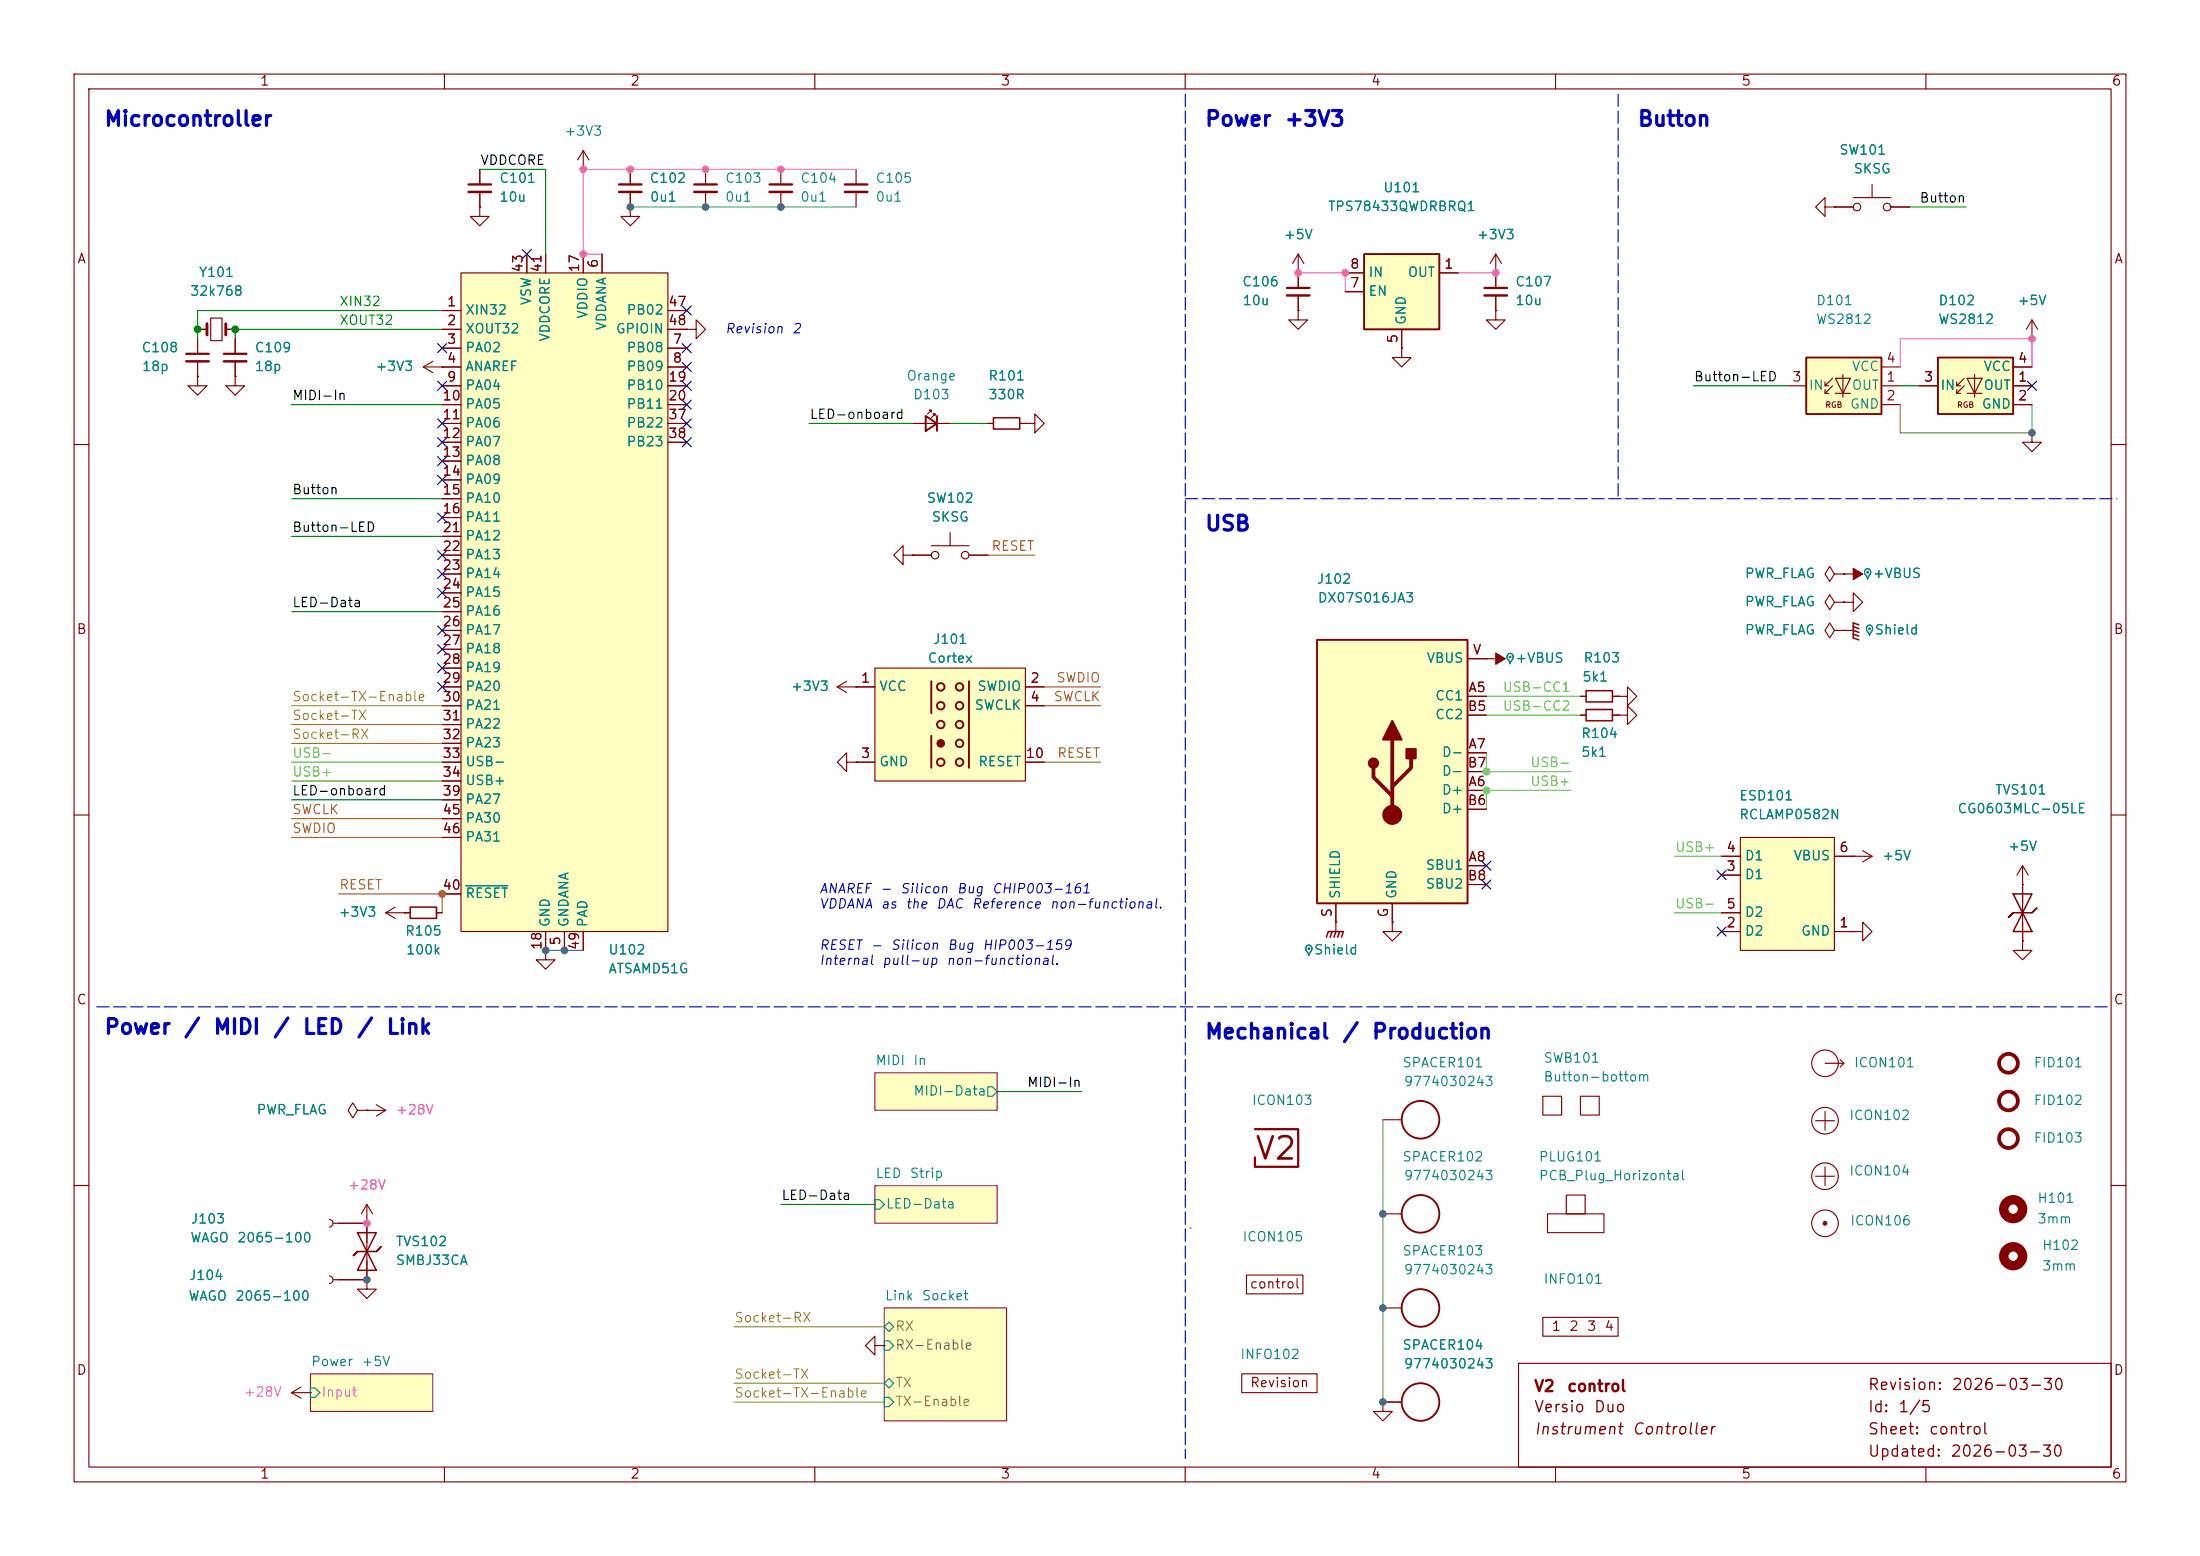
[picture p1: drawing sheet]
<svg xmlns="http://www.w3.org/2000/svg" width="297mm" height="210mm" viewBox="0 0 297 210" stroke-linecap="round" stroke-linejoin="round" font-family="sans-serif">
<g fill="none" stroke="#840000" stroke-width=".15">
<path d="M10 10h277v190h-277zM12 12h273v186h-273zM60 10v2M110 10v2M160 10v2M210 10v2M260 10v2M95.2 22.9v2M95.2 25.9v2M105.4 22.9v2M105.4 25.9v2M115.6 22.9v2"/>
<path d="M115.6 25.9v2M123.2 57.2h5.1M125.7 55.6v-.2h-.2h.2l-.5 .5M126.2 56.1v-.2h-.2h.2l-.5 .5M133.3 57.2h.8M137.7 57.2h.7M138.4 57.2h1.3v-1.3l1.3 1.3-1.3 1.2v-1.2M138.4 57.2h.1M10 60h2M285 60h2M200.7 88.9h.1M200.7 88.9h2.5"/>
<path d="M10 110h2M285 110h2M52.1 123.2l1.2 .8M52.1 123.2h3.3M53.3 122.4l-1.2 .8M54.6 123.2h.1M58.9 123.2h.8M49.5 149.9h.1M49.5 149.9h2.6M50.8 149.1l1.3 .8M52.1 149.9l-1.3 .7M10 160h2"/>
<path d="M285 160h2M60 198v2M110 198v2M160 198v2M205 184h80v14h-80zM210 198v2M260 198v2"/>
</g>
<g fill="#ffffc2" stroke="#ffffc2" stroke-width=".14">
<path d="M41.9 185.4h16.5v5.1h-16.5z"/>
<path d="M118.1 144.8h16.5v5.1h-16.5z"/>
<path d="M119.4 176.5h16.5v15.3h-16.5z"/>
<path d="M118.1 160h16.5v5.1h-16.5z"/>
</g>
<path d="M118.1 144.8h16.5v5.1h-16.5zM118.1 160h16.5v5.1h-16.5zM119.4 176.5h16.5v15.3h-16.5zM41.9 185.4h16.5v5.1h-16.5z" fill="none" stroke="#840084" stroke-width=".15"/>
<path d="M133.3 146.7h.7l.6 .6-.6 .7h-.7zM118.1 161.9h.6l.7 .7-.7 .6h-.6zM119.4 179.1l.6-.7 .6 .7-.6 .6zM41.9 187.3h.6l.7 .7-.7 .6h-.6zM119.4 186.7l.6-.6 .6 .6-.6 .6zM119.4 181h.6l.6 .6-.6 .6h-.6zM119.4 188.6h.6l.6 .6-.6 .7h-.6z" fill="none" stroke="#008484" stroke-width=".15"/>
<path d="M93.7 24.9h3.1M103.9 24.9h3M114 24.9h3.1" fill="none" stroke="#840000" stroke-width=".3"/>
<path d="M93.7 25.9h3.1M103.9 25.9h3M114 25.9h3.1" fill="none" stroke="#840000" stroke-width=".33"/>
<path d="M203.6 88.3a.49 .49 0 0 1 .7 .2 .49 .49 0 0 1-.2 .6l-.2 .5-.2-.4a.64 .64 0 0 1-.1-.9z" fill="none" stroke="#840000" stroke-width=".14"/>
<circle cx="203.9" cy="88.7" r=".09" fill="#840000" stroke="#840000" stroke-width=".14"/>
<path d="M201.9 88.1l1.3 .8-1.3 .8z" fill="#840000" stroke="#840000" stroke-width=".15"/>
<path d="M203.6 88.3a.49 .49 0 0 1 .7 .2 .49 .49 0 0 1-.2 .6l-.2 .5-.2-.4a.64 .64 0 0 1-.1-.9z" fill="none" stroke="#008484" stroke-width=".14"/>
<circle cx="203.9" cy="88.7" r=".09" fill="#008484" stroke="#008484" stroke-width=".14"/>
<path d="M125 56.1l1.5 1.1-1.5 1zM126.5 56.1v2.1" fill="none" stroke="#840000" stroke-width=".25"/>
<path d="M134.1 56.4h3.6v1.5h-3.6zM55.4 122.4h3.5v1.6h-3.5z" fill="none" stroke="#840000" stroke-width=".2"/>
<path d="M234.9 113h12.7v15.3h-12.7z" fill="#ffffc2"/>
<g fill="none" stroke="#840000" stroke-width=".15">
<path d="M247.6 77.5l-.6-1-.6 1 .6 1 .6-1h1.3M248.9 77.5h.1M248.9 77.5h2.6M213.4 94h.7M213.4 96.5h.7M217.7 94h.7M217.7 96.5h.7M218.4 96.5h1.3v-1.2l1.3 1.2-1.3 1.3v-1.3M218.4 96.5h.1M218.4 94h1.3v-1.3l1.3 1.3-1.3 1.3v-1.3M218.4 94h.1M247.6 81.3l-.6-1-.6 1 .6 1 .6-1h1.3"/>
<path d="M247.6 85.1l-.6-1-.6 1 .6 1 .6-1h1.3M248.9 81.3h.1M248.9 85.1h.1M248.9 81.3h1.3v-1.3l1.3 1.3-1.3 1.3v-1.3M248.9 85.1h1.3M232.4 118.1h2.5M232.4 115.6h2.5M234.9 113h12.7v15.3h-12.7zM247.6 115.6h5.1M250.2 115.6h.1M251.5 114.8l1.2 .8M252.7 115.6l-1.2 .7"/>
<path d="M273 119.4h.1M273 116.8l-.7 1.3M273 116.8l.8 1.3M273 116.8v10.2M232.4 125.7h2.5M232.4 123.2h2.5M247.6 125.7h2.6M250.2 125.7h1.3v-1.2l1.2 1.2-1.2 1.3v-1.3M250.2 125.7h.1M48.3 149.9l-.7-1.1-.6 1.1 .6 1 .7-1h1.2M49.5 149.9h.1"/>
</g>
<path d="M251.8 76.9a.49 .49 0 0 1 .7 .1 .49 .49 0 0 1-.2 .7l-.2 .5-.1-.4a.64 .64 0 0 1-.2-.9zM252.1 84.5a.49 .49 0 0 1 .7 .1 .49 .49 0 0 1-.2 .7l-.2 .5-.2-.4a.64 .64 0 0 1-.1-.9z" fill="none" stroke="#840000" stroke-width=".14"/>
<g fill="#840000" stroke="#840000" stroke-width=".14">
<circle cx="252.1" cy="77.2" r=".09"/>
<circle cx="252.4" cy="84.9" r=".09"/>
</g>
<path d="M250.2 76.7l1.3 .8-1.3 .7z" fill="#840000" stroke="#840000" stroke-width=".15"/>
<path d="M251.8 76.9a.49 .49 0 0 1 .7 .1 .49 .49 0 0 1-.2 .7l-.2 .5-.1-.4a.64 .64 0 0 1-.2-.9zM252.1 84.5a.49 .49 0 0 1 .7 .1 .49 .49 0 0 1-.2 .7l-.2 .5-.2-.4a.64 .64 0 0 1-.1-.9z" fill="none" stroke="#008484" stroke-width=".14"/>
<g fill="#008484" stroke="#008484" stroke-width=".14">
<circle cx="252.1" cy="77.2" r=".09"/>
<circle cx="252.4" cy="84.9" r=".09"/>
</g>
<path d="M214.1 93.2h3.6v1.5h-3.6zM214.1 95.8h3.6v1.5h-3.6zM250.2 85.6l.8 .3M250.2 85.1l.8 .2M250.2 84.6l.8 .2M251 84.3l-.8-.2v2l.8 .3M271.8 123.2l-.7 .6 .7-.6h2.5l.7-.6-.7 .6M271.8 120.7h2.5l-1.3 2.5zM273 123.2l1.3 2.5h-2.5z" fill="none" stroke="#840000" stroke-width=".2"/>
<path d="M62.2 36.8h28v88.9h-28z" fill="#ffffc2"/>
<g fill="none" stroke="#840000" stroke-width=".15">
<path d="M62.2 36.8h28v88.9h-28zM71.1 34.3v2.5M73.7 34.3v2.5M78.7 34.3v2.5M81.3 34.3v2.5M26.7 50.8v1.3h1.2l-1.2 1.2-1.3-1.2h1.3M26.7 50.8h.1M26.7 44.5h1.2M28.4 42.9h1.6v3.1h-1.6zM30.5 44.5h1.2M59.7 41.9h2.5M59.7 44.5h2.5"/>
<path d="M59.7 47h2.5M59.7 49.5h2.5M59.7 52.1h2.5M59.7 54.6h2.5M59.7 57.2h2.5M59.7 59.7h2.5M90.2 41.9h2.5M90.2 44.5h2.5M90.2 47h2.5M90.2 49.5h2.5M90.2 52.1h2.5M90.2 54.6h2.5"/>
<path d="M90.2 57.2h2.5M90.2 59.7h2.5M59.7 62.2h2.5M59.7 64.8h2.5M59.7 67.3h2.5M59.7 69.9h2.5M59.7 72.4h2.5M59.7 74.9h2.5M59.7 77.5h2.5M121.9 74.9v-1.2l-1.3 1.2 1.3 1.3v-1.3h1.3M123.2 74.9h.1M123.2 74.9h2.5"/>
<path d="M125.7 73.7h5.1M128.3 71.9v1.8M130.8 74.9h2.5M59.7 80h2.5M59.7 82.6h2.5M59.7 85.1h2.5M59.7 87.6h2.5M59.7 90.2h2.5M59.7 92.7h2.5M59.7 95.3h2.5M59.7 97.8h2.5M113 92.7h2.6"/>
<path d="M113 92.7l1.3 .8M114.3 91.9l-1.3 .8M115.6 92.7h.1M59.7 100.3h2.5M59.7 102.9h2.5M59.7 105.4h2.5M59.7 108h2.5M59.7 110.5h2.5M59.7 113h2.5M114.3 102.9v-1.3l-1.3 1.3 1.3 1.2v-1.2h1.3M115.6 102.9h.1M59.7 120.7h2.5"/>
<path d="M73.7 128.3v1.2h1.2l-1.2 1.3-1.3-1.3h1.3M73.7 128.3h.1M73.7 125.7v2.6M76.2 125.7v2.6M78.7 125.7v2.6M180.3 124.5h.1M180.3 124.5v1.2M273 127v1.3h1.3l-1.3 1.2-1.2-1.2h1.2M273 127h.1M208.3 148h2.5v2.5h-2.5zM213.4 148h2.5v2.5h-2.5zM246.4 143.5h2.5"/>
<path d="M248.4 143l.5 .5-.5 .5M160.7 165.7h.1M168.3 172.1h7.6v2.5h-7.6zM167.6 185.4h10.2v2.6h-10.2z"/>
<circle cx="126.2" cy="74.9" r=".51"/>
<circle cx="130.3" cy="74.9" r=".51"/>
<circle cx="246.4" cy="143.5" r="1.8"/>
</g>
<path d="M62.9 119.5h5.7" fill="none" stroke="#008484" stroke-width=".15"/>
<path d="M169.4 152.4h5.9v5.1h-5.9v-1.3" fill="none" stroke="#840000" stroke-width=".3"/>
<path d="M176.4 127.7a.49 .49 0 0 1 .7 .1 .49 .49 0 0 1-.2 .7l-.2 .5-.2-.4a.64 .64 0 0 1-.1-.9z" fill="none" stroke="#840000" stroke-width=".14"/>
<circle cx="176.7" cy="128" r=".09" fill="#840000" stroke="#840000" stroke-width=".14"/>
<path d="M179.1 126.5l.2-.8h2.1l-.3 .8M179.8 125.7l-.2 .8M180.3 125.7l-.2 .8M180.8 125.7l-.2 .8" fill="none" stroke="#840000" stroke-width=".2"/>
<path d="M176.4 127.7a.49 .49 0 0 1 .7 .1 .49 .49 0 0 1-.2 .7l-.2 .5-.2-.4a.64 .64 0 0 1-.1-.9z" fill="none" stroke="#008484" stroke-width=".14"/>
<circle cx="176.7" cy="128" r=".09" fill="#008484" stroke="#008484" stroke-width=".14"/>
<path d="M27.9 43.7v1.5M30.5 43.7v1.5" fill="none" stroke="#840000" stroke-width=".38"/>
<g fill="none" stroke="#840000" stroke-width=".51">
<circle cx="271.1" cy="143.5" r="1.27"/>
<circle cx="271.1" cy="148.6" r="1.27"/>
</g>
<path d="M118.1 90.2h20.3v15.2h-20.3z" fill="#ffffc2"/>
<g fill="none" stroke="#840000" stroke-width=".25">
<path d="M125.7 91.9v4.4M125.7 99.3v4.3M130.8 91.9v11.7"/>
<circle cx="127" cy="92.7" r=".51"/>
<circle cx="127" cy="97.8" r=".51"/>
<circle cx="127" cy="95.3" r=".51"/>
<circle cx="129.5" cy="92.7" r=".51"/>
<circle cx="129.5" cy="95.3" r=".51"/>
<circle cx="129.5" cy="97.8" r=".51"/>
<circle cx="127" cy="102.9" r=".51"/>
<circle cx="129.5" cy="102.9" r=".51"/>
<circle cx="129.5" cy="100.3" r=".51"/>
<circle cx="191.8" cy="151.1" r="2.54"/>
<circle cx="191.8" cy="189.2" r="2.54"/>
</g>
<g fill="#840000" stroke="#840000" stroke-width=".14">
<circle cx="127" cy="100.3" r=".51"/>
<circle cx="246.4" cy="165.1" r=".25"/>
</g>
<g fill="none" stroke="#840000" stroke-width=".15">
<path d="M26.7 45.7v2.1M26.7 48.8v2M31.7 50.8v1.3h1.3l-1.3 1.2-1.2-1.2h1.2M31.7 50.8h.1M189.2 47v1.3h1.3l-1.3 1.2-1.2-1.2h1.2M189.2 47h.1M274.3 58.4v1.3h1.3l-1.3 1.3-1.3-1.3h1.3M274.3 58.4h.1M274.3 45.7h.1M274.3 43.2l-.7 1.3M274.3 43.2l.8 1.3M274.3 43.2v2.5"/>
<path d="M115.6 92.7h2.5M118.1 90.2h20.3v15.2h-20.3zM138.4 92.7h2.6M138.4 95.3h2.6M115.6 102.9h2.5M138.4 102.9h2.6M186.7 151.1h2.5M245.1 151.3h2.5M245.1 158.8h2.5M246.4 150v2.5M246.4 157.5v2.5M44.4 172.2a.51 .51 0 0 1 .6 .5 .51 .51 0 0 1-.6 .5"/>
<path d="M44.4 164.6a.51 .51 0 0 1 .6 .5 .51 .51 0 0 1-.6 .5M45 172.7h4.5M45 165.1h4.5M49.5 172.7v1.3h1.3l-1.3 1.3-1.2-1.3h1.2M49.5 172.7h.1M49.5 165.1h.1M49.5 162.6v10.1M49.5 162.6l-.7 1.2M49.5 162.6l.8 1.2M208.3 177.8h10.1v2.5h-10.1zM208.9 163.8h7.6v2.6h-7.6zM211.5 161.3h2.5v2.5h-2.5z"/>
<path d="M39.4 188l1.2 .7M39.4 188h2.5M40.6 187.2l-1.2 .8M41.9 188h.1M118.1 181.6v-1.3l-1.3 1.3 1.3 1.3v-1.3h1.3M119.4 181.6h.1M186.7 189.2h2.5"/>
<circle cx="246.4" cy="158.8" r="1.8"/>
<circle cx="246.4" cy="151.3" r="1.8"/>
<circle cx="246.4" cy="165.1" r="1.8"/>
</g>
<path d="M48.3 168.9l-.7 .6 .7-.6h2.5l.6-.6-.6 .6M48.3 166.4h2.5l-1.3 2.5zM49.5 168.9l1.3 2.6h-2.5z" fill="none" stroke="#840000" stroke-width=".2"/>
<circle cx="271.1" cy="153.7" r="1.27" fill="none" stroke="#840000" stroke-width=".51"/>
<g fill="none" stroke="#840000" stroke-width="1.3">
<circle cx="271.8" cy="169.5" r="1.27"/>
<circle cx="271.8" cy="163.2" r="1.27"/>
</g>
<path d="M25.1 47.8h3.1" fill="none" stroke="#840000" stroke-width=".3"/>
<path d="M25.1 48.8h3.1" fill="none" stroke="#840000" stroke-width=".33"/>
<path d="M243.8 48.3h10.2v7.6h-10.2z" fill="#ffffc2"/>
<path d="M243.8 48.3h10.2v7.6h-10.2z" fill="none" stroke="#840000" stroke-width=".25"/>
<path d="M241.3 52.1h2.5M246.4 52.1h.5M246.4 53.1h.5M247.4 51.1l-1 1v-.5M247.4 52.1l-1 1v-.5M247.8 51.1h2l-1 2zM247.8 53.1h2M248.8 50.5v3.1M254 52.1h2.5M254 54.6h2.5M254 49.5h2.5" fill="none" stroke="#840000" stroke-width=".15"/>
<path d="M261.6 48.3h10.2v7.6h-10.2z" fill="#ffffc2"/>
<g fill="none" stroke="#840000" stroke-width=".25">
<path d="M261.6 48.3h10.2v7.6h-10.2z"/>
<circle cx="191.8" cy="176.5" r="2.54"/>
<circle cx="191.8" cy="163.8" r="2.54"/>
</g>
<g fill="none" stroke="#840000" stroke-width=".15">
<path d="M64.8 27.9v1.3h1.2l-1.2 1.3-1.3-1.3h1.3M64.8 27.9h.1M78.7 22.9h.1M78.7 20.3l-.7 1.3M78.7 20.3l.8 1.3M78.7 20.3v2.6M85.1 27.9v1.3h1.3l-1.3 1.3-1.3-1.3h1.3M85.1 27.9h.1M85.1 22.9v2M85.1 25.9v2M175.3 36.8v2.1M175.3 39.9v2"/>
<path d="M201.9 36.8v2.1M201.9 39.9v2M246.4 27.9v-1.2l-1.3 1.2 1.3 1.3v-1.3h1.2M247.6 27.9h.1M247.6 27.9h2.6M250.2 26.7h5.1M252.7 24.9v1.8M255.3 27.9h2.5M31.7 45.7v2.1M31.7 48.8v2M57.1 49.5h2.6M57.1 49.5l1.3 .8"/>
<path d="M58.4 48.8l-1.3 .7M59.7 49.5h.1M92.7 44.5h1.3v-1.3l1.2 1.3-1.2 1.2v-1.2M92.7 44.5h.1M259.1 52.1h2.5M264.2 52.1h.5M264.2 53.1h.5M265.2 51.1l-1 1v-.5M265.2 52.1l-1 1v-.5M265.6 51.1h2l-1 2zM265.6 53.1h2M266.6 50.5v3.1"/>
<path d="M271.8 52.1h2.5M271.8 54.6h2.5M271.8 49.5h2.5M186.7 176.5h2.5M186.7 163.8h2.5M186.7 189.2v1.3h1.3l-1.3 1.3-1.3-1.3h1.3M186.7 189.2h.1"/>
<circle cx="250.7" cy="27.9" r=".51"/>
<circle cx="254.8" cy="27.9" r=".51"/>
</g>
<path d="M83.6 24.9h3M173.7 38.9h3.1M200.4 38.9h3.1M30.2 47.8h3.1" fill="none" stroke="#840000" stroke-width=".3"/>
<path d="M83.6 25.9h3M173.7 39.9h3.1M200.4 39.9h3.1M30.2 48.8h3.1" fill="none" stroke="#840000" stroke-width=".33"/>
<path d="M177.8 86.4h20.3v35.5h-20.3z" fill="#ffffc2"/>
<path d="M177.8 86.4h20.3v35.5h-20.3z" fill="none" stroke="#840000" stroke-width=".25"/>
<g fill="#840000" stroke="#840000" stroke-width=".25">
<path d="M188 97.3l1.2 2.5h-2.5z"/>
<path d="M189.9 101.1h1.2v1.3h-1.2z"/>
<circle cx="185.4" cy="103" r=".63"/>
</g>
<path d="M188 99.8v10.2M185.4 103.6v1.3l2.6 2.5M190.5 102.4v1.2l-2.5 2.6" fill="none" stroke="#840000" stroke-width=".51"/>
<circle cx="188" cy="110" r="1.27" fill="#840000" stroke="#840000" stroke-width=".15"/>
<g fill="none" stroke="#840000" stroke-width=".15">
<path d="M175.3 36.8h.1M175.3 34.3l-.8 1.3M175.3 34.3l.7 1.3M175.3 34.3v2.5M201.9 36.8h.1M201.9 34.3l-.7 1.3M201.9 34.3l.8 1.3M201.9 34.3v2.5M175.3 41.9v1.3h1.2l-1.2 1.3-1.3-1.3h1.3M175.3 41.9h.1M201.9 41.9v1.3h1.3l-1.3 1.3-1.2-1.3h1.2M201.9 41.9h.1"/>
<path d="M198.1 94h2.6M198.1 96.5h2.6M198.1 88.9h2.6M198.1 106.7h2.6M198.1 101.6h2.6M198.1 116.8h2.6M198.1 109.2h2.6M198.1 104.1h2.6M198.1 119.4h2.6M180.3 121.9v2.6M188 124.5v1.2h1.2l-1.2 1.3-1.3-1.3h1.3M188 124.5h.1"/>
<path d="M188 121.9v2.6"/>
</g>
<path d="M184.1 34.3h10.2v10.2h-10.2z" fill="#ffffc2"/>
<path d="M184.1 34.3h10.2v10.2h-10.2z" fill="none" stroke="#840000" stroke-width=".25"/>
<g fill="none" stroke="#840000" stroke-width=".15">
<path d="M64.8 27.9h.1M64.8 22.9v2M64.8 25.9v2M71.1 34.3v2.5M73.7 34.3v2.5M78.7 34.3v2.5M81.3 34.3v2.5M85.1 27.9h.1M85.1 22.9v2M85.1 25.9v2M175.3 36.8h.1M175.3 36.8v2.1"/>
<path d="M175.3 39.9v2M181.6 36.8h2.5M181.6 39.4h2.5M194.3 36.8h2.5M201.9 36.8h.1M201.9 36.8v2.1M201.9 39.9v2M247.6 27.9h.1M247.6 27.9h2.6M255.3 27.9h2.5M26.7 50.8h.1M26.7 44.5h1.2"/>
<path d="M26.7 45.7v2.1M26.7 48.8v2M30.5 44.5h1.2M31.7 50.8h.1M31.7 45.7v2.1M31.7 48.8v2M59.7 49.5h.1M59.7 52.1h2.5M59.7 54.6h2.5M59.7 49.5h2.5M59.7 44.5h2.5M59.7 41.9h2.5"/>
<path d="M59.7 47h2.5M59.7 57.2h2.5M59.7 59.7h2.5M90.2 52.1h2.5M90.2 54.6h2.5M90.2 49.5h2.5M90.2 44.5h2.5M90.2 41.9h2.5M90.2 47h2.5M90.2 57.2h2.5M90.2 59.7h2.5M92.7 44.5h.1"/>
<path d="M133.3 57.2h.8M137.7 57.2h.7M138.4 57.2h.1M175.3 41.9h.1M189.2 47h.1M189.2 44.5v2.5M201.9 41.9h.1M259.1 52.1h2.5M271.8 52.1h2.5M271.8 54.6h2.5M271.8 49.5h2.5M274.3 45.7h.1"/>
<path d="M59.7 74.9h2.5M59.7 62.2h2.5M59.7 64.8h2.5M59.7 67.3h2.5M59.7 69.9h2.5M59.7 72.4h2.5M59.7 77.5h2.5M123.2 74.9h.1M123.2 74.9h2.5M130.8 74.9h2.5M248.9 77.5h.1M59.7 92.7h2.5"/>
<path d="M59.7 95.3h2.5M59.7 80h2.5M59.7 82.6h2.5M59.7 85.1h2.5M59.7 87.6h2.5M59.7 90.2h2.5M59.7 97.8h2.5M115.6 92.7h.1M115.6 92.7h2.5M138.4 92.7h2.6M138.4 95.3h2.6M198.1 94h2.6"/>
<path d="M198.1 96.5h2.6M198.1 88.9h2.6M200.7 88.9h.1M213.4 94h.7M213.4 96.5h.7M217.7 94h.7M217.7 96.5h.7M218.4 96.5h.1M218.4 94h.1M248.9 81.3h.1M248.9 85.1h.1M59.7 102.9h2.5"/>
<path d="M59.7 100.3h2.5M59.7 105.4h2.5M59.7 108h2.5M59.7 110.5h2.5M59.7 113h2.5M115.6 102.9h.1M115.6 102.9h2.5M138.4 102.9h2.6M198.1 106.7h2.6M198.1 101.6h2.6M198.1 116.8h2.6M198.1 109.2h2.6"/>
<path d="M198.1 104.1h2.6M198.1 119.4h2.6M232.4 118.1h2.5M232.4 115.6h2.5M247.6 115.6h2.6M250.2 115.6h.1M273 119.4h.1M273 119.4v2.5M54.6 123.2h.1M54.6 123.2h.8M58.9 123.2h.8M59.7 120.7h2.5"/>
<path d="M73.7 128.3h.1M73.7 125.7v2.6M76.2 125.7v2.6M78.7 125.7v2.6M180.3 124.5h.1M180.3 121.9v2.6M188 124.5h.1M188 121.9v2.6M232.4 125.7h2.5M232.4 123.2h2.5M247.6 125.7h2.6M250.2 125.7h.1"/>
<path d="M273 127h.1M273 124.5v2.5M49.5 149.9h.1M45.7 172.7h3.8M45.7 165.1h3.8M49.5 172.7h.1M49.5 165.1h.1M49.5 165.1v2.5M49.5 170.2v2.5M186.7 189.2h.1M186.7 189.2h2.5"/>
</g>
<path d="M63.2 24.9h3.1" fill="none" stroke="#840000" stroke-width=".3"/>
<path d="M63.2 25.9h3.1" fill="none" stroke="#840000" stroke-width=".33"/>
<path d="M160 12.7v184.2M218.4 12.7v54.6M160 67.3h125.7M284.5 135.9h-271.8" fill="none" stroke="#0000c2" stroke-width=".15" stroke-dasharray="1.7 .6"/>
<g fill="none" stroke="#008400" stroke-width=".15">
<path d="M64.8 22.9h8.9v11.4M257.8 27.9h7.6M39.4 54.6h20.3M109.2 57.2h14M128.3 57.2h5M228.6 52.1h12.7M256.5 52.1h2.6M39.4 67.3h20.3M39.4 72.4h20.3M39.4 82.6h20.3M39.4 108h20.3M134.6 147.3h11.4"/>
<path d="M105.4 162.6h12.7"/>
</g>
<path d="M133.3 74.9h6.4M141 95.3h7.6M141 92.7h7.6M39.4 113h20.3M39.4 110.5h20.3M141 102.9h7.6M45.7 120.7h14v2.5" fill="none" stroke="#b27502" stroke-width=".15"/>
<path d="M85.1 27.9h30.5M256.5 54.6v3.8h17.8v-3.8M73.7 128.3h5M186.7 151.1v38.1" fill="none" stroke="#676767" stroke-width=".15"/>
<path d="M39.4 95.3h20.3M39.4 97.8h20.3M39.4 100.3h20.3M99.1 179.1h20.3M99.1 189.2h20.3M99.1 186.7h20.3" fill="none" stroke="#a3a30c" stroke-width=".15"/>
<path d="M115.6 22.9h-36.9v11.4h2.6M175.3 36.8h6.3v2.6M196.8 36.8h5.1M256.5 49.5v-3.8h17.8v3.8" fill="none" stroke="#ff5cbb" stroke-width=".15"/>
<path d="M200.7 94h12.7M200.7 96.5h12.7M39.4 105.4h20.3M39.4 102.9h20.3M200.7 101.6v2.5h11.4M212.1 106.7h-11.4v2.5M226.1 115.6h6.3M226.1 123.2h6.3" fill="none" stroke="#51c90f" stroke-width=".15"/>
<path d="M59.7 44.5h-28v1.2M59.7 41.9h-33v3.8" fill="none" stroke="#0b8109" stroke-width=".15"/>
<g fill="none" stroke="#000084" stroke-width=".15">
<path d="M70.5 33.7l1.2 1.2M71.7 33.7l-1.2 1.2M59.1 59.1l1.2 1.2M59.1 51.5l1.2 1.2M59.1 46.4l1.2 1.2M59.1 56.5l1.2 1.3M60.3 59.1l-1.2 1.2M60.3 51.5l-1.2 1.2M60.3 46.4l-1.2 1.2M60.3 56.5l-1.2 1.3M92.1 46.4l1.2 1.2M92.1 41.3l1.2 1.2"/>
<path d="M92.1 51.5l1.2 1.2M92.1 54l1.2 1.2M92.1 59.1l1.2 1.2M92.1 56.5l1.2 1.3M92.1 48.9l1.2 1.2M93.3 46.4l-1.2 1.2M93.3 51.5l-1.2 1.2M93.3 59.1l-1.2 1.2M93.3 56.5l-1.2 1.3M93.3 41.3l-1.2 1.2M93.3 54l-1.2 1.2M93.3 48.9l-1.2 1.2"/>
<path d="M273.7 51.5l1.2 1.2M274.9 51.5l-1.2 1.2M59.1 79.4l1.2 1.2M59.1 74.3l1.2 1.2M59.1 76.9l1.2 1.2M59.1 61.6l1.2 1.2M59.1 69.2l1.2 1.3M59.1 64.2l1.2 1.2M60.3 79.4l-1.2 1.2M60.3 74.3l-1.2 1.2M60.3 76.9l-1.2 1.2M60.3 61.6l-1.2 1.2"/>
<path d="M60.3 69.2l-1.2 1.3M60.3 64.2l-1.2 1.2M59.1 84.5l1.2 1.2M59.1 92.1l1.2 1.2M59.1 89.6l1.2 1.2M59.1 87l1.2 1.2M60.3 84.5l-1.2 1.2M60.3 92.1l-1.2 1.2M60.3 89.6l-1.2 1.2M60.3 87l-1.2 1.2M200.1 118.8l1.2 1.2M200.1 116.2l1.2 1.2"/>
<path d="M201.3 118.8l-1.2 1.2M201.3 116.2l-1.2 1.2M231.8 117.5l1.2 1.2M233 117.5l-1.2 1.2M231.8 125.1l1.2 1.2M233 125.1l-1.2 1.2"/>
</g>
<path d="M251.8 76.9a.49 .49 0 0 1 .7 .1 .49 .49 0 0 1-.2 .7l-.2 .5-.1-.4a.64 .64 0 0 1-.2-.9zM203.6 88.3a.49 .49 0 0 1 .7 .2 .49 .49 0 0 1-.2 .6l-.2 .5-.2-.4a.64 .64 0 0 1-.1-.9zM252.1 84.5a.49 .49 0 0 1 .7 .1 .49 .49 0 0 1-.2 .7l-.2 .5-.2-.4a.64 .64 0 0 1-.1-.9zM176.4 127.7a.49 .49 0 0 1 .7 .1 .49 .49 0 0 1-.2 .7l-.2 .5-.2-.4a.64 .64 0 0 1-.1-.9z" fill="none" stroke="#008484" stroke-width=".14"/>
<g fill="#008484" stroke="#008484" stroke-width=".14">
<circle cx="252.1" cy="77.2" r=".09"/>
<circle cx="252.4" cy="84.9" r=".09"/>
<circle cx="203.9" cy="88.7" r=".09"/>
<circle cx="176.7" cy="128" r=".09"/>
</g>
<path d="M62.9 119.5h5.7" fill="none" stroke="#008484" stroke-width=".15"/>
<g fill="#676767" stroke="#676767" stroke-width=".14">
<circle cx="274.3" cy="58.4" r=".46"/>
<circle cx="186.7" cy="163.8" r=".46"/>
<circle cx="186.7" cy="176.5" r=".46"/>
<circle cx="186.7" cy="189.2" r=".46"/>
<circle cx="49.5" cy="172.7" r=".46"/>
<circle cx="85.1" cy="27.9" r=".46"/>
<circle cx="76.2" cy="128.3" r=".46"/>
<circle cx="73.7" cy="128.3" r=".46"/>
<circle cx="105.4" cy="27.9" r=".46"/>
<circle cx="95.2" cy="27.9" r=".46"/>
</g>
<g fill="#ff5cbb" stroke="#ff5cbb" stroke-width=".14">
<circle cx="274.3" cy="45.7" r=".46"/>
<circle cx="201.9" cy="36.8" r=".46"/>
<circle cx="181.6" cy="36.8" r=".46"/>
<circle cx="49.5" cy="165.1" r=".46"/>
<circle cx="85.1" cy="22.9" r=".46"/>
<circle cx="78.7" cy="34.3" r=".46"/>
<circle cx="78.7" cy="22.9" r=".46"/>
<circle cx="105.4" cy="22.9" r=".46"/>
<circle cx="175.3" cy="36.8" r=".46"/>
<circle cx="95.2" cy="22.9" r=".46"/>
</g>
<g fill="#51c90f" stroke="#51c90f" stroke-width=".14">
<circle cx="200.7" cy="104.1" r=".46"/>
<circle cx="200.7" cy="106.7" r=".46"/>
</g>
<circle cx="59.7" cy="120.7" r=".46" fill="#b27502" stroke="#b27502" stroke-width=".14"/>
<g fill="#0b8109" stroke="#0b8109" stroke-width=".14">
<circle cx="31.7" cy="44.5" r=".46"/>
<circle cx="26.7" cy="44.5" r=".46"/>
</g>
<text font-size="3" fill="#840000" x="169.2" y="157.3">V2</text>
<g font-size="2" fill="#0000c2">
<text x="14" y="17.5">Microcontroller</text>
<text x="162.6" y="17.5">Power</text>
<text x="173.3" y="17.5">+3V3</text>
<text x="221" y="17.5">Button</text>
<text x="162.6" y="72.1">USB</text>
<text x="14" y="140.1">Power</text>
<text x="24.7" y="140.1">/</text>
<text x="28.7" y="140.1">MIDI</text>
<text x="36.8" y="140.1">/</text>
<text x="40.8" y="140.1">LED</text>
<text x="48.1" y="140.1">/</text>
<text x="52" y="140.1">Link</text>
<text x="162.6" y="140.7">Mechanical</text>
<text x="181.1" y="140.7">/</text>
<text x="185.1" y="140.7">Production</text>
</g>
<g font-size="1.5" fill="#840000">
<text x="207" y="188.2">V2</text>
<text x="207" y="191">Versio</text>
<text x="211.5" y="188.2">control</text>
<text x="215.1" y="191">Duo</text>
<text x="252.1" y="188">Revision:</text>
<text x="252.1" y="191">Id:</text>
<text x="256.2" y="191">1/5</text>
<text x="263.4" y="188">2026-03-30</text>
<text x="207" y="194">Instrument</text>
<text x="220.2" y="194">Controller</text>
<text x="252.1" y="197">Updated:</text>
<text x="252.1" y="194">Sheet:</text>
<text x="260.3" y="194">control</text>
<text x="263.2" y="197">2026-03-30</text>
</g>
<g font-size="1.3" fill="#840000">
<text x="35" y="11.9">1</text>
<text x="85" y="11.9">2</text>
<text x="135" y="11.9">3</text>
<text x="185" y="11.9">4</text>
<text x="235" y="11.9">5</text>
<text x="285" y="11.9">6</text>
<text x="10.3" y="35.9">A</text>
<text x="285.3" y="35.9">A</text>
<text x="60.3" y="41.7">1</text>
<text x="70.9" y="36.9" transform="rotate(-90 70.9 36.9)">43</text>
<text x="73.4" y="36.9" transform="rotate(-90 73.4 36.9)">41</text>
<text x="78.5" y="36.9" transform="rotate(-90 78.5 36.9)">17</text>
<text x="81" y="36.3" transform="rotate(-90 81 36.3)">6</text>
<text x="90.1" y="41.7">47</text>
<text x="182.2" y="39.1">7</text>
<text x="182.2" y="36.6">8</text>
<text x="194.9" y="36.6">1</text>
<text x="60.3" y="44.2">2</text>
<text x="60.3" y="46.7">3</text>
<text x="90.1" y="44.2">48</text>
<text x="90.7" y="46.7">7</text>
<text x="189" y="46.4" transform="rotate(-90 189 46.4)">5</text>
<text x="60.3" y="49.3">4</text>
<text x="60.3" y="51.8">9</text>
<text x="90.1" y="51.8">19</text>
<text x="90.7" y="49.3">8</text>
<text x="241.9" y="51.8">3</text>
<text x="254.6" y="51.8">1</text>
<text x="254.6" y="49.3">4</text>
<text x="259.6" y="51.8">3</text>
<text x="272.3" y="51.8">1</text>
<text x="272.3" y="49.3">4</text>
<text x="59.6" y="54.4">10</text>
<text x="59.6" y="56.9">11</text>
<text x="59.6" y="59.4">12</text>
<text x="90.1" y="54.4">20</text>
<text x="90.1" y="56.9">37</text>
<text x="90.1" y="59.4">38</text>
<text x="254.6" y="54.4">2</text>
<text x="272.3" y="54.4">2</text>
<text x="59.6" y="62">13</text>
<text x="59.6" y="64.5">14</text>
<text x="59.6" y="67.1">15</text>
<text x="59.6" y="69.6">16</text>
<text x="59.6" y="72.1">21</text>
<text x="59.6" y="74.7">22</text>
<text x="59.6" y="77.2">23</text>
<text x="59.6" y="79.8">24</text>
<text x="59.6" y="82.3">25</text>
<text x="10.3" y="85.9">B</text>
<text x="59.6" y="84.8">26</text>
<text x="59.6" y="87.4">27</text>
<text x="59.6" y="89.9">28</text>
<text x="198.7" y="88.6">V</text>
<text x="285.3" y="85.9">B</text>
<text x="59.6" y="92.5">29</text>
<text x="59.6" y="95">30</text>
<text x="116.1" y="92.5">1</text>
<text x="139" y="92.5">2</text>
<text x="139" y="95">4</text>
<text x="198.1" y="93.7">A5</text>
<text x="59.6" y="97.5">31</text>
<text x="59.6" y="100.1">32</text>
<text x="198" y="96.3">B5</text>
<text x="198.1" y="101.3">A7</text>
<text x="59.6" y="102.6">33</text>
<text x="59.6" y="105.2">34</text>
<text x="59.6" y="107.7">39</text>
<text x="116.1" y="102.6">3</text>
<text x="138.4" y="102.6">10</text>
<text x="198" y="103.9">B7</text>
<text x="198.1" y="106.4">A6</text>
<text x="59.6" y="110.2">45</text>
<text x="59.6" y="112.8">46</text>
<text x="198" y="109">B6</text>
<text x="198" y="119.1">B8</text>
<text x="198.1" y="116.6">A8</text>
<text x="233" y="117.9">3</text>
<text x="233" y="115.3">4</text>
<text x="248.2" y="115.3">6</text>
<text x="59.6" y="120.4">40</text>
<text x="180.1" y="123.9" transform="rotate(-90 180.1 123.9)">S</text>
<text x="187.7" y="123.9" transform="rotate(-90 187.7 123.9)">G</text>
<text x="233" y="122.9">5</text>
<text x="233" y="125.5">2</text>
<text x="248.2" y="125.5">1</text>
<text x="73.4" y="128.3" transform="rotate(-90 73.4 128.3)">18</text>
<text x="75.9" y="127.7" transform="rotate(-90 75.9 127.7)">5</text>
<text x="78.5" y="128.3" transform="rotate(-90 78.5 128.3)">49</text>
<text x="10.3" y="135.9">C</text>
<text x="285.3" y="135.9">C</text>
<text x="168.6" y="174.2">control</text>
<text x="209.4" y="179.9">1</text>
<text x="211.8" y="179.9">2</text>
<text x="214.1" y="179.9">3</text>
<text x="216.5" y="179.9">4</text>
<text x="10.3" y="185.9">D</text>
<text x="285.3" y="185.9">D</text>
<text x="168.7" y="187.6">Revision</text>
<text x="35" y="199.9">1</text>
<text x="85" y="199.9">2</text>
<text x="135" y="199.9">3</text>
<text x="185" y="199.9">4</text>
<text x="235" y="199.9">5</text>
<text x="285" y="199.9">6</text>
</g>
<g font-size="1.3">
<text x="64.8" y="22.6">VDDCORE</text>
<text x="259.1" y="27.7">Button</text>
<text x="228.6" y="51.8">Button-LED</text>
<text x="39.4" y="54.3">MIDI-In</text>
<text x="109.2" y="56.9">LED-onboard</text>
<text x="39.4" y="67">Button</text>
<text x="39.4" y="72.1">Button-LED</text>
<text x="39.4" y="82.3">LED-Data</text>
<text x="39.4" y="107.7">LED-onboard</text>
<text x="138.6" y="147">MIDI-In</text>
<text x="105.4" y="162.3">LED-Data</text>
</g>
<g font-size="1.3" fill="#008484">
<text x="76.1" y="18.6">+3V3</text>
<text x="248.2" y="21.2">SW101</text>
<text x="250.1" y="23.7">SKSG</text>
<text x="67.3" y="25">C101</text>
<text x="67.3" y="27.5">10u</text>
<text x="87.6" y="25">C102</text>
<text x="87.7" y="27.5">0u1</text>
<text x="97.8" y="25">C103</text>
<text x="97.8" y="27.5">0u1</text>
<text x="108" y="25">C104</text>
<text x="108" y="27.5">0u1</text>
<text x="118.1" y="25">C105</text>
<text x="118.1" y="27.5">0u1</text>
<text x="179.2" y="28.8">TPS78433QWDRBRQ1</text>
<text x="186.6" y="26.3">U101</text>
<text x="173.2" y="32.6">+5V</text>
<text x="199.3" y="32.6">+3V3</text>
<text x="25.6" y="40.2">32k768</text>
<text x="26.7" y="37.7">Y101</text>
<text x="72" y="41.3" transform="rotate(-90 72 41.3)">VSW</text>
<text x="167.6" y="39">C106</text>
<text x="167.7" y="41.5">10u</text>
<text x="184.7" y="40.2">EN</text>
<text x="184.7" y="37.7">IN</text>
<text x="190" y="37.7">OUT</text>
<text x="204.5" y="39">C107</text>
<text x="204.5" y="41.5">10u</text>
<text x="245.1" y="41.5">D101</text>
<text x="261.6" y="41.5">D102</text>
<text x="272.3" y="41.5">+5V</text>
<text x="19" y="47.9">C108</text>
<text x="34.3" y="47.9">C109</text>
<text x="62.7" y="42.8">XIN32</text>
<text x="62.7" y="45.3">XOUT32</text>
<text x="62.7" y="47.9">PA02</text>
<text x="74.5" y="46.2" transform="rotate(-90 74.5 46.2)">VDDCORE</text>
<text x="79.6" y="43.1" transform="rotate(-90 79.6 43.1)">VDDIO</text>
<text x="82.1" y="44.7" transform="rotate(-90 82.1 44.7)">VDDANA</text>
<text x="83" y="45.3">GPIOIN</text>
<text x="84.5" y="47.9">PB08</text>
<text x="84.5" y="42.8">PB02</text>
<text x="190.1" y="43.9" transform="rotate(-90 190.1 43.9)">GND</text>
<text x="245.1" y="44">WS2812</text>
<text x="261.6" y="44">WS2812</text>
<text x="19.1" y="50.4">18p</text>
<text x="34.3" y="50.4">18p</text>
<text x="50.6" y="50.4">+3V3</text>
<text x="62.7" y="50.4">ANAREF</text>
<text x="62.7" y="52.9">PA04</text>
<text x="84.5" y="50.4">PB09</text>
<text x="84.5" y="52.9">PB10</text>
<text x="122.3" y="51.7">Orange</text>
<text x="133.3" y="51.7">R101</text>
<text x="244.1" y="52.9">IN</text>
<text x="249.9" y="52.9">OUT</text>
<text x="249.9" y="50.4">VCC</text>
<text x="261.9" y="52.9">IN</text>
<text x="267.7" y="52.9">OUT</text>
<text x="267.7" y="50.4">VCC</text>
<text x="62.7" y="55.5">PA05</text>
<text x="62.7" y="58">PA06</text>
<text x="84.5" y="55.5">PB11</text>
<text x="84.5" y="58">PB22</text>
<text x="123.2" y="54.2">D103</text>
<text x="133.3" y="54.2">330R</text>
<text x="249.7" y="55.5">GND</text>
<text x="267.5" y="55.5">GND</text>
<text x="62.7" y="60.6">PA07</text>
<text x="62.7" y="63.1">PA08</text>
<text x="62.7" y="65.6">PA09</text>
<text x="84.5" y="60.6">PB23</text>
<text x="62.7" y="68.2">PA10</text>
<text x="62.7" y="70.7">PA11</text>
<text x="125" y="68.2">SW102</text>
<text x="125.7" y="70.7">SKSG</text>
<text x="62.7" y="73.3">PA12</text>
<text x="62.7" y="75.8">PA13</text>
<text x="62.7" y="78.3">PA14</text>
<text x="62.7" y="80.9">PA15</text>
<text x="62.7" y="83.4">PA16</text>
<text x="177.7" y="79.1">J102</text>
<text x="177.8" y="81.6">DX07S016JA3</text>
<text x="235.5" y="78.3">PWR_FLAG</text>
<text x="235.5" y="82.1">PWR_FLAG</text>
<text x="252.7" y="78.3">+VBUS</text>
<text x="62.7" y="86">PA17</text>
<text x="62.7" y="88.5">PA18</text>
<text x="125.1" y="89.8">Cortex</text>
<text x="125.9" y="87.2">J101</text>
<text x="192.5" y="89.8">VBUS</text>
<text x="204.5" y="89.8">+VBUS</text>
<text x="213.7" y="89.7">R103</text>
<text x="235.5" y="86">PWR_FLAG</text>
<text x="253" y="86">Shield</text>
<text x="62.7" y="91">PA19</text>
<text x="62.7" y="93.6">PA20</text>
<text x="106.7" y="93.6">+3V3</text>
<text x="118.6" y="93.6">VCC</text>
<text x="131.9" y="93.6">SWDIO</text>
<text x="193.7" y="94.8">CC1</text>
<text x="213.5" y="92.3">5k1</text>
<text x="62.7" y="96.1">PA21</text>
<text x="62.7" y="98.7">PA22</text>
<text x="62.7" y="101.2">PA23</text>
<text x="131.5" y="96.1">SWCLK</text>
<text x="193.7" y="97.4">CC2</text>
<text x="213.4" y="99.9">R104</text>
<text x="62.7" y="103.7">USB-</text>
<text x="62.7" y="106.3">USB+</text>
<text x="118.6" y="103.7">GND</text>
<text x="132" y="103.7">RESET</text>
<text x="194.6" y="107.5">D+</text>
<text x="194.6" y="102.5">D-</text>
<text x="194.6" y="105">D-</text>
<text x="213.4" y="102.5">5k1</text>
<text x="269.2" y="107.5">TVS101</text>
<text x="62.7" y="108.8">PA27</text>
<text x="62.7" y="111.4">PA30</text>
<text x="62.7" y="113.9">PA31</text>
<text x="194.6" y="110.1">D+</text>
<text x="234.7" y="108.3">ESD101</text>
<text x="234.7" y="110.9">RCLAMP0582N</text>
<text x="264.2" y="110.1">CG0603MLC-05LE</text>
<text x="192.4" y="117.7">SBU1</text>
<text x="235.5" y="119">D1</text>
<text x="235.5" y="116.4">D1</text>
<text x="242" y="116.4">VBUS</text>
<text x="254" y="116.4">+5V</text>
<text x="271" y="115.2">+5V</text>
<text x="45.6" y="124.1">+3V3</text>
<text x="62.7" y="121.5">RESET</text>
<text x="74.5" y="125.2" transform="rotate(-90 74.5 125.2)">GND</text>
<text x="77.1" y="125.2" transform="rotate(-90 77.1 125.2)">GNDANA</text>
<text x="79.6" y="125.2" transform="rotate(-90 79.6 125.2)">PAD</text>
<text x="181.2" y="121.4" transform="rotate(-90 181.2 121.4)">SHIELD</text>
<text x="188.8" y="121.4" transform="rotate(-90 188.8 121.4)">GND</text>
<text x="192.4" y="120.2">SBU2</text>
<text x="235.5" y="124.1">D2</text>
<text x="54.6" y="126.6">R105</text>
<text x="54.7" y="129.1">100k</text>
<text x="82" y="131.7">ATSAMD51G</text>
<text x="82" y="129.1">U102</text>
<text x="177.3" y="129.1">Shield</text>
<text x="235.5" y="126.6">D2</text>
<text x="243.1" y="126.6">GND</text>
<text x="208.3" y="143.7">SWB101</text>
<text x="118.1" y="144.1">MIDI</text>
<text x="123.2" y="144.1">In</text>
<text x="123.2" y="148.2">MIDI-Data</text>
<text x="168.9" y="149.5">ICON103</text>
<text x="189.2" y="144.4">SPACER101</text>
<text x="189.4" y="146.9">9774030243</text>
<text x="208.3" y="146.3">Button-bottom</text>
<text x="250.2" y="144.4">ICON101</text>
<text x="274.5" y="144.4">FID101</text>
<text x="274.5" y="149.5">FID102</text>
<text x="34.6" y="150.7">PWR_FLAG</text>
<text x="249.6" y="151.5">ICON102</text>
<text x="274.5" y="154.5">FID103</text>
<text x="118.1" y="159.3">LED</text>
<text x="122.7" y="159.3">Strip</text>
<text x="189.2" y="157.1">SPACER102</text>
<text x="189.4" y="159.6">9774030243</text>
<text x="207.7" y="157.1">PLUG101</text>
<text x="207.7" y="159.6">PCB_Plug_Horizontal</text>
<text x="249.6" y="159">ICON104</text>
<text x="25.6" y="168">WAGO</text>
<text x="25.7" y="165.5">J103</text>
<text x="31.9" y="168">2065-100</text>
<text x="119.5" y="163.4">LED-Data</text>
<text x="167.6" y="167.9">ICON105</text>
<text x="249.7" y="165.7">ICON106</text>
<text x="275" y="162.7">H101</text>
<text x="275" y="165.5">3mm</text>
<text x="25.4" y="173.1">J104</text>
<text x="53.3" y="171">SMBJ33CA</text>
<text x="53.3" y="168.5">TVS102</text>
<text x="189.2" y="169.8">SPACER103</text>
<text x="189.4" y="172.3">9774030243</text>
<text x="208.3" y="173.6">INFO101</text>
<text x="275.6" y="169">H102</text>
<text x="275.6" y="171.8">3mm</text>
<text x="25.4" y="175.9">WAGO</text>
<text x="31.7" y="175.9">2065-100</text>
<text x="119.4" y="175.8">Link</text>
<text x="124.4" y="175.8">Socket</text>
<text x="41.9" y="184.7">Power</text>
<text x="48.7" y="184.7">+5V</text>
<text x="167.4" y="183.7">INFO102</text>
<text x="189.2" y="182.5">SPACER104</text>
<text x="189.4" y="185">9774030243</text>
</g>
<g font-size="1.3" fill="#0b8109">
<text x="45.7" y="41.6">XIN32</text>
<text x="45.7" y="44.2">XOUT32</text>
</g>
<g font-size="1.3" fill="#0000c2">
<text x="97.8" y="45.3">Revision</text>
<text x="106.8" y="45.3">2</text>
<text x="110.5" y="120.9">ANAREF</text>
<text x="110.5" y="122.9">VDDANA</text>
<text x="118.7" y="120.9">-</text>
<text x="118.8" y="122.9">as</text>
<text x="121.4" y="120.9">﻿Silicon</text>
<text x="122.1" y="122.9">the</text>
<text x="126.3" y="122.9">DAC</text>
<text x="129.1" y="120.9">Bug</text>
<text x="131.1" y="122.9">Reference</text>
<text x="133.8" y="120.9">CHIP003-161</text>
<text x="141.6" y="122.9">non-functional.</text>
<text x="110.5" y="128.5">RESET</text>
<text x="110.5" y="130.6">Internal</text>
<text x="117.4" y="128.5">-</text>
<text x="119" y="130.6">pull-up</text>
<text x="120.1" y="128.5">﻿Silicon</text>
<text x="127.6" y="130.6">non-functional.</text>
<text x="127.8" y="128.5">Bug</text>
<text x="132.5" y="128.5">HIP003-159</text>
</g>
<g font-size="1.3" fill="#b27502">
<text x="133.8" y="74.6">RESET</text>
<text x="142.2" y="95">SWCLK</text>
<text x="142.5" y="92.4">SWDIO</text>
<text x="142.6" y="102.6">RESET</text>
<text x="39.4" y="112.7">SWDIO</text>
<text x="39.4" y="110.2">SWCLK</text>
<text x="45.7" y="120.4">RESET</text>
</g>
<g font-size="1.3" fill="#a3a30c">
<text x="39.4" y="95">Socket-TX-Enable</text>
<text x="39.4" y="97.5">Socket-TX</text>
<text x="39.4" y="100">Socket-RX</text>
<text x="99.1" y="178.8">Socket-RX</text>
<text x="120.8" y="179.9">RX</text>
<text x="99.1" y="186.4">Socket-TX</text>
<text x="99.1" y="188.9">Socket-TX-Enable</text>
<text x="120.8" y="187.6">TX</text>
<text x="120.8" y="190.1">TX-Enable</text>
</g>
<g font-size="1.3" fill="#51c90f">
<text x="202.8" y="93.7">USB-CC1</text>
<text x="202.8" y="96.2">USB-CC2</text>
<text x="39.4" y="105.1">USB+</text>
<text x="39.4" y="102.6">USB-</text>
<text x="206.5" y="106.4">USB+</text>
<text x="206.5" y="103.9">USB-</text>
<text x="226.1" y="115.3">USB+</text>
<text x="226.1" y="122.9">USB-</text>
</g>
<g font-size="1.3" fill="#ff5cbb">
<text x="53.3" y="150.7">+28V</text>
<text x="46.9" y="160.9">+28V</text>
<text x="32.8" y="188.8">+28V</text>
<text x="43.3" y="188.8">Input</text>
</g>
<text font-size="1.3" fill="#676767" x="120.8" y="182.5">RX-Enable</text>
<g font-size=".8" fill="#840000">
<text x="246.4" y="55.2">RGB</text>
<text x="264.1" y="55.2">RGB</text>
</g>
</svg>
